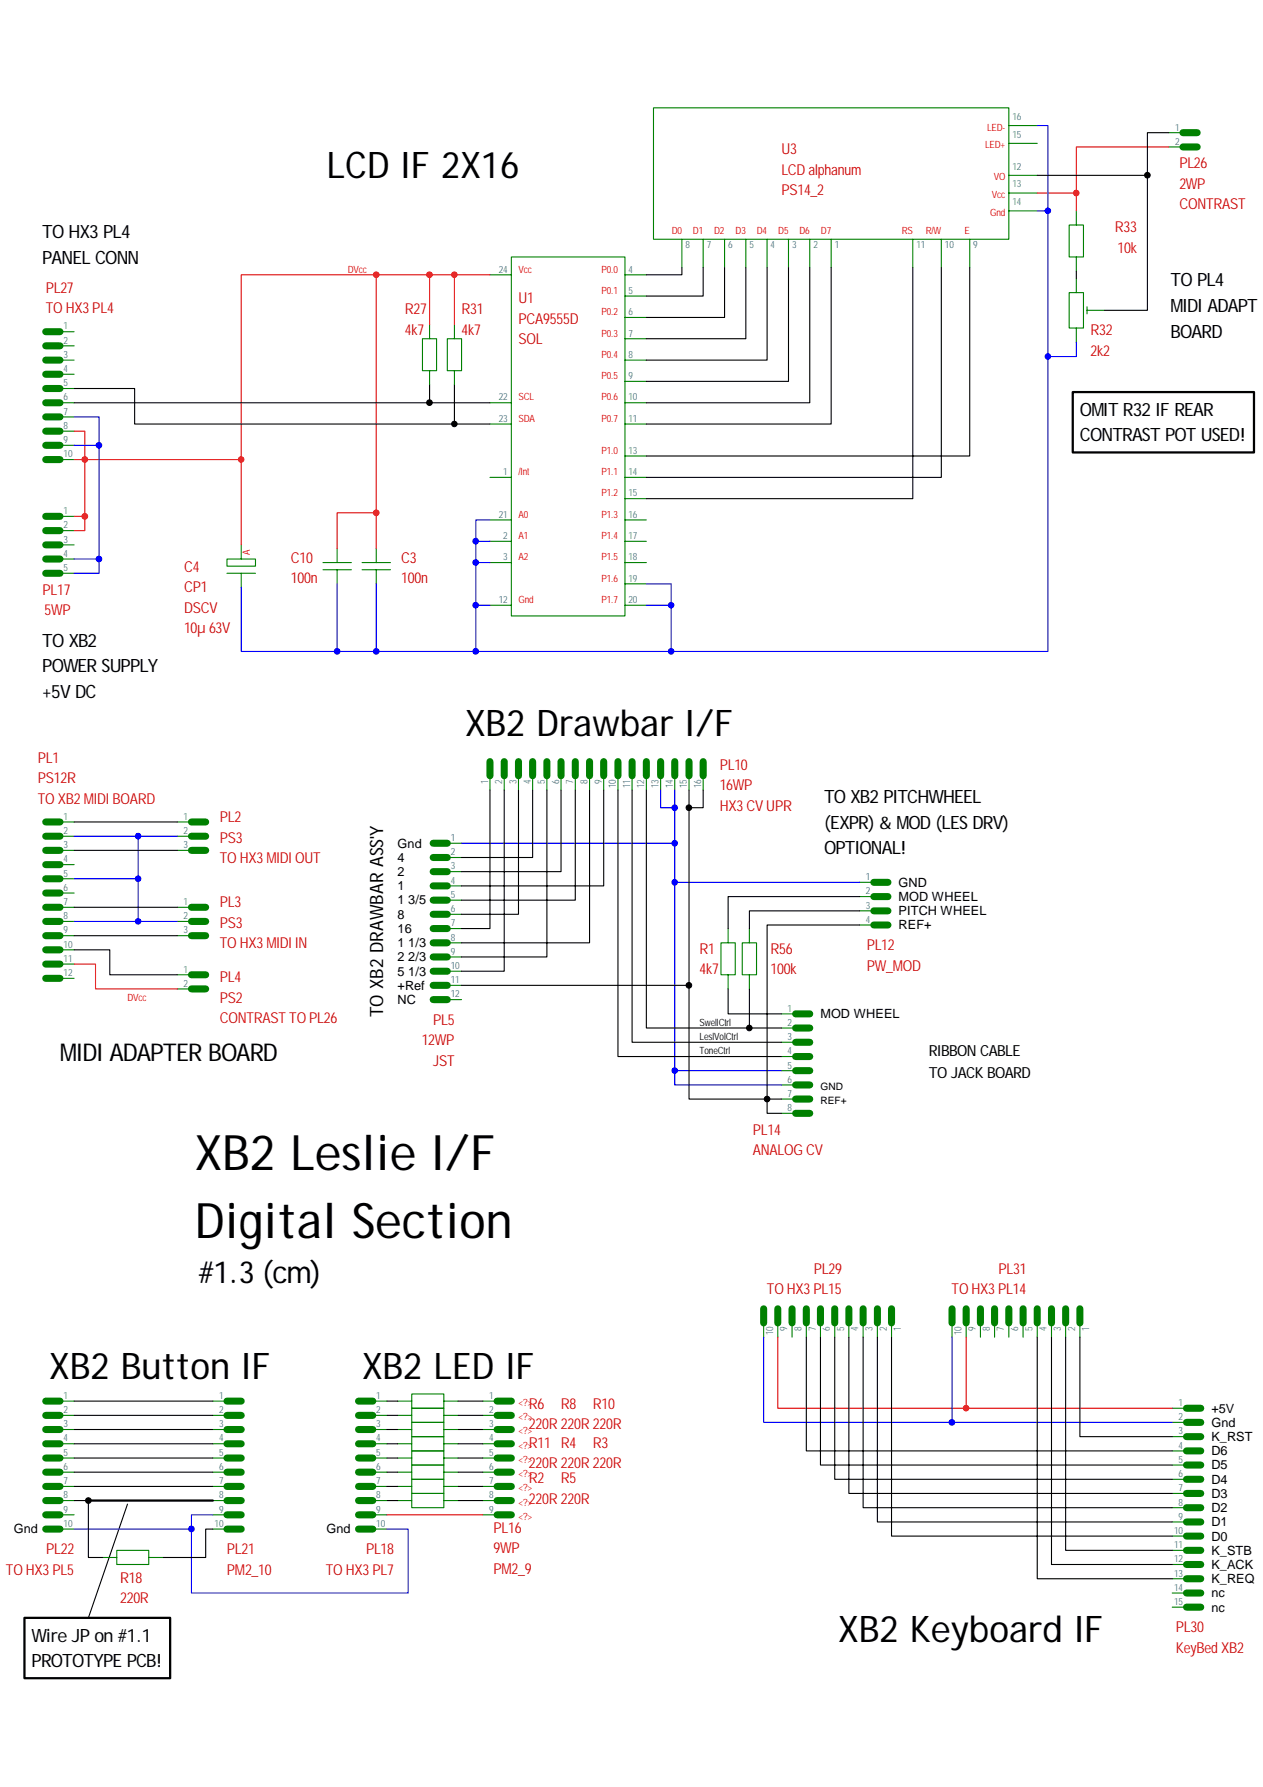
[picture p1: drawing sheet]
<svg xmlns="http://www.w3.org/2000/svg" width="210mm" height="297mm" viewBox="0 0 210 297" stroke-linecap="round" stroke-linejoin="round" font-family="sans-serif">
<g fill="none" stroke="#000" stroke-width=".18">
<path d="M172.4 29.1h18.3M194.2 22.1h-3.5v29.5h-7.1M113.3 44.5v1.2h-5.9M116.9 44.5v4.7h-9.5M120.4 44.5v8.3h-13M124 44.5v11.8h-16.6M127.5 44.5v15.4h-20.1M131 44.5v18.9h-23.6M134.6 44.5v22.5h-27.2M138.1 44.5v26h-30.7M151.7 44.5v38.4h-44.3M156.4 44.5v34.9h-49"/>
<path d="M161.2 44.5v31.3h-53.8M178.9 45.1v1.2M12.3 64.6h10.1v5.9h53.1M12.3 67h59.1M71.4 64v3h10M75.5 64v6.5h5.9M12.3 136.6h17.2M81.4 131.3v23h-4.7M83.8 131.3v30.1h-7.1M86.2 131.3v20.7h-9.5M88.5 131.3v11.2h-11.8M90.9 131.3v27.8h-14.2"/>
<path d="M93.2 131.3v13.6h-16.5M95.6 131.3v18.3h-18.9M98 131.3v25.4h-21.3M100.3 131.3v16h-23.6M102.7 131.3v44.3h27.2M105.1 131.3v41.9h24.8M107.4 131.3v39.6h17.1v-6.5M114.5 131.3v32.5h-37.8M116.9 131.3v3h-2.4M12.3 157.9h5.9v4.1h11.3M12.3 141.4h17.2M12.3 155.5h17.2"/>
<path d="M12.3 150.8h17.2M142.9 153.8h-15.4v28.9M142.9 149h-21.9v5.3M142.9 151.4h-18.4v2.9M114.5 163.8v18.9h13M121 164.4v4.1h8.9M124.5 170.9h5.4M127.5 182.7v2.4h2.4M127.5 182.7h2.4M12.3 232.9h23.1M12.3 235.3h23.1M12.3 237.6h23.1"/>
<path d="M12.3 240h23.1M64.3 232.9h1.8M64.3 235.3h1.8M64.3 237.6h1.8M64.3 240h1.8M76.1 232.9h4.1M76.1 235.3h4.1M76.1 237.6h4.1M76.1 240h4.1M134 222.3v18.9h60.8M136.4 222.3v21.2h58.4M138.7 222.3v23.6h56.1"/>
<path d="M141.1 222.3v25.9h53.7M143.4 222.3v28.3h51.4M145.8 222.3v30.7h49M148.2 222.3v33h46.6M172.4 222.3v40.1h22.4M174.8 222.3v37.8h20M177.1 222.3v35.4h17.7M179.5 222.3v16.5h15.3M12.3 249.4h2.4v9.5h2.4M12.3 242.4h23.1M12.3 244.7h23.1M12.3 247.1h23.1"/>
<path d="M21.2 250l-6.5 18.9M35.4 254.2h-1.2v4.7h-7.1M64.3 249.4h1.8M64.3 242.4h1.8M64.3 244.7h1.8M64.3 247.1h1.8M76.1 249.4h4.1M76.1 242.4h4.1M76.1 244.7h4.1M76.1 247.1h4.1"/>
</g>
<path d="M178.3 65.2h30.1v10h-30.1zM14.7 249.4h20.7M4.1 268.9h24.2v10.1h-24.2z" fill="none" stroke="#000" stroke-width=".37"/>
<g fill="none" stroke="#008000" stroke-width=".18">
<path d="M108.6 17.9h59.1v21.9h-59.1zM113.3 39.8v4.7M116.9 39.8v4.7M120.4 39.8v4.7M124 39.8v4.7M127.5 39.8v4.7M131 39.8v4.7M134.6 39.8v4.7M138.1 39.8v4.7M151.7 39.8v4.7M156.4 39.8v4.7M161.2 39.8v4.7"/>
<path d="M167.7 29.1h4.7M167.7 32.1h4.7M167.7 35.1h4.7M167.7 20.9h4.7M167.7 23.8h4.7M177.7 37.4h2.4v5.3h-2.4zM178.9 35.1v2.3M194.2 22.1h2.4M194.2 24.4h2.4M10 59.9h2.3M10 55.1h2.3M10 57.5h2.3"/>
<path d="M70.2 56.3h2.4v5.3h-2.4zM71.4 54v2.3M74.3 56.3h2.4v5.3h-2.4zM75.5 54v2.3M81.4 45.7h3.6M85 42.7h18.9v59.7h-18.9zM103.9 45.7h3.5M103.9 59.9h3.5M103.9 49.2h3.5M103.9 52.8h3.5M103.9 56.3h3.5M177.7 48.6h2.4v5.9h-2.4z"/>
<path d="M178.9 42.7v2.4M178.9 46.3v2.3M178.9 54.5v2.4M180.7 51.6h2.9M180.7 51v1.2M10 67h2.3M10 62.2h2.3M10 64.6h2.3M10 69.3h2.3M10 71.7h2.3M10 74h2.3M10 76.4h2.3"/>
<path d="M71.4 61.6v2.4M75.5 61.6v2.4M81.4 67h3.6M81.4 70.5h3.6M81.4 79.4h3.6M103.9 67h3.5M103.9 70.5h3.5M103.9 79.4h3.5M103.9 63.4h3.5M103.9 75.8h3.5M10 95.3h2.3M10 85.8h2.3"/>
<path d="M10 88.2h2.3M10 90.6h2.3M10 92.9h2.3M37.7 92.9h4.8v1.2h-4.8zM37.7 95.3h4.8M40.1 90.6v2.3M40.1 95.3v2.3M53.7 93.5h4.7M53.7 94.7h4.7M56 91.2v2.3M56 94.7v2.3M60.2 93.5h4.7"/>
<path d="M60.2 94.7h4.7M62.5 91.2v2.3M62.5 94.7v2.3M81.4 86.4h3.6M81.4 90h3.6M81.4 93.5h3.6M103.9 86.4h3.5M103.9 90h3.5M103.9 93.5h3.5M103.9 82.9h3.5M103.9 97h3.5M81.4 100.6h3.6"/>
<path d="M103.9 100.6h3.5M10 136.6h2.3M10 139h2.3M29.5 136.6h2.3M29.5 139h2.3M81.4 128.9v2.4M83.8 128.9v2.4M86.2 128.9v2.4M88.5 128.9v2.4M90.9 128.9v2.4M93.2 128.9v2.4M95.6 128.9v2.4"/>
<path d="M98 128.9v2.4M100.3 128.9v2.4M102.7 128.9v2.4M105.1 128.9v2.4M107.4 128.9v2.4M109.8 128.9v2.4M112.1 128.9v2.4M114.5 128.9v2.4M116.9 128.9v2.4M10 141.4h2.3M10 143.7h2.3M10 146.1h2.3"/>
<path d="M10 148.4h2.3M10 150.8h2.3M10 153.2h2.3M10 155.5h2.3M10 157.9h2.3M29.5 141.4h2.3M29.5 150.8h2.3M29.5 153.2h2.3M29.5 155.5h2.3M74.3 140.2h2.4M74.3 142.5h2.4M74.3 144.9h2.4"/>
<path d="M74.3 147.3h2.4M74.3 149.6h2.4M74.3 152h2.4M74.3 154.3h2.4M74.3 156.7h2.4M74.3 159.1h2.4M119.8 156.7h2.4v5.3h-2.4zM121 154.3v2.4M123.4 156.7h2.3v5.3h-2.3zM124.5 154.3v2.4M142.9 146.7h2.3M142.9 149h2.3"/>
<path d="M142.9 151.4h2.3M142.9 153.8h2.3M10 160.3h2.3M10 162.6h2.3M29.5 162h2.3M29.5 164.4h2.3M74.3 161.4h2.4M74.3 163.8h2.4M74.3 166.2h2.4M121 162v2.4M124.5 162v2.4M129.9 168.5h2.3"/>
<path d="M129.9 170.9h2.3M129.9 173.2h2.3M129.9 175.6h2.3M129.9 178h2.3M129.9 180.3h2.3M129.9 182.7h2.3M129.9 185.1h2.3M126.9 219.9v2.4M129.3 219.9v2.4M131.6 219.9v2.4M134 219.9v2.4M136.4 219.9v2.4"/>
<path d="M138.7 219.9v2.4M141.1 219.9v2.4M143.4 219.9v2.4M145.8 219.9v2.4M148.2 219.9v2.4M158.2 219.9v2.4M160.6 219.9v2.4M162.9 219.9v2.4M165.3 219.9v2.4M167.7 219.9v2.4M170 219.9v2.4M172.4 219.9v2.4"/>
<path d="M174.8 219.9v2.4M177.1 219.9v2.4M179.5 219.9v2.4M10 232.9h2.3M10 235.3h2.3M10 237.6h2.3M10 240h2.3M35.4 232.9h2.3M35.4 235.3h2.3M35.4 237.6h2.3M35.4 240h2.3M62 232.9h2.3"/>
<path d="M62 235.3h2.3M62 237.6h2.3M62 240h2.3M66.1 232.9h2.3M66.1 235.3h2.3M66.1 237.6h2.3M66.1 240h2.3M68.4 231.7h5.4v2.4h-5.4zM68.4 234.1h5.4v2.3h-5.4zM68.4 236.4h5.4v2.4h-5.4zM68.4 238.8h5.4v2.4h-5.4zM73.8 232.9h2.3"/>
<path d="M73.8 235.3h2.3M73.8 237.6h2.3M73.8 240h2.3M80.2 232.9h2.4M80.2 235.3h2.4M80.2 237.6h2.4M80.2 240h2.4M194.8 234.1h2.4M194.8 236.4h2.4M194.8 238.8h2.4M10 242.4h2.3M10 244.7h2.3"/>
<path d="M10 247.1h2.3M10 249.4h2.3M10 251.8h2.3M10 254.2h2.3M17.1 258.9h2.3M19.4 257.7h5.3v2.4h-5.3zM24.7 258.9h2.4M35.4 242.4h2.3M35.4 244.7h2.3M35.4 247.1h2.3M35.4 249.4h2.3M35.4 251.8h2.3"/>
<path d="M35.4 254.2h2.3M62 242.4h2.3M62 244.7h2.3M62 247.1h2.3M62 249.4h2.3M62 251.8h2.3M62 254.2h2.3M66.1 242.4h2.3M66.1 244.7h2.3M66.1 247.1h2.3M66.1 249.4h2.3M68.4 248.2h5.4v2.4h-5.4z"/>
<path d="M68.4 241.2h5.4v2.3h-5.4zM68.4 243.5h5.4v2.4h-5.4zM68.4 245.9h5.4v2.3h-5.4zM73.8 242.4h2.3M73.8 244.7h2.3M73.8 247.1h2.3M73.8 249.4h2.3M80.2 242.4h2.4M80.2 244.7h2.4M80.2 247.1h2.4M80.2 249.4h2.4M80.2 251.8h2.4"/>
<path d="M194.8 241.2h2.4M194.8 243.5h2.4M194.8 245.9h2.4M194.8 248.2h2.4M194.8 250.6h2.4M194.8 253h2.4M194.8 255.3h2.4M194.8 257.7h2.4M194.8 260.1h2.4M194.8 262.4h2.4M194.8 264.8h2.4M194.8 267.1h2.4"/>
</g>
<g fill="none" stroke="#008000" stroke-width="1.2">
<path d="M196.6 22.1h2.4M196.6 24.4h2.4M7.6 55.1h2.4M7.6 57.5h2.4M7.6 59.9h2.4M7.6 62.2h2.4M7.6 64.6h2.4M7.6 67h2.4M7.6 69.3h2.4M7.6 71.7h2.4M7.6 74h2.4M7.6 76.4h2.4"/>
<path d="M7.6 85.8h2.4M7.6 88.2h2.4M7.6 90.6h2.4M7.6 92.9h2.4M7.6 95.3h2.4M7.6 136.6h2.4M7.6 139h2.4M31.8 136.6h2.4M31.8 139h2.4M81.4 126.6v2.3M83.8 126.6v2.3M86.2 126.6v2.3"/>
<path d="M88.5 126.6v2.3M90.9 126.6v2.3M93.2 126.6v2.3M95.6 126.6v2.3M98 126.6v2.3M100.3 126.6v2.3M102.7 126.6v2.3M105.1 126.6v2.3M107.4 126.6v2.3M109.8 126.6v2.3M112.1 126.6v2.3M114.5 126.6v2.3"/>
<path d="M116.9 126.6v2.3M7.6 141.4h2.4M7.6 143.7h2.4M7.6 146.1h2.4M7.6 148.4h2.4M7.6 150.8h2.4M7.6 153.2h2.4M7.6 155.5h2.4M7.6 157.9h2.4M31.8 141.4h2.4M31.8 150.8h2.4M31.8 153.2h2.4"/>
<path d="M31.8 155.5h2.4M72 140.2h2.3M72 142.5h2.3M72 144.9h2.3M72 147.3h2.3M72 149.6h2.3M72 152h2.3M72 154.3h2.3M72 156.7h2.3M72 159.1h2.3M145.2 146.7h2.4M145.2 149h2.4"/>
<path d="M145.2 151.4h2.4M145.2 153.8h2.4M7.6 160.3h2.4M7.6 162.6h2.4M31.8 162h2.4M31.8 164.4h2.4M72 161.4h2.3M72 163.8h2.3M72 166.2h2.3M132.2 168.5h2.4M132.2 170.9h2.4M132.2 173.2h2.4"/>
<path d="M132.2 175.6h2.4M132.2 178h2.4M132.2 180.3h2.4M132.2 182.7h2.4M132.2 185.1h2.4M126.9 217.6v2.3M129.3 217.6v2.3M131.6 217.6v2.3M134 217.6v2.3M136.4 217.6v2.3M138.7 217.6v2.3M141.1 217.6v2.3"/>
<path d="M143.4 217.6v2.3M145.8 217.6v2.3M148.2 217.6v2.3M158.2 217.6v2.3M160.6 217.6v2.3M162.9 217.6v2.3M165.3 217.6v2.3M167.7 217.6v2.3M170 217.6v2.3M172.4 217.6v2.3M174.8 217.6v2.3M177.1 217.6v2.3"/>
<path d="M179.5 217.6v2.3M7.6 232.9h2.4M7.6 235.3h2.4M7.6 237.6h2.4M7.6 240h2.4M37.7 232.9h2.4M37.7 235.3h2.4M37.7 237.6h2.4M37.7 240h2.4M59.6 232.9h2.4M59.6 235.3h2.4M59.6 237.6h2.4"/>
<path d="M59.6 240h2.4M82.6 232.9h2.4M82.6 235.3h2.4M82.6 237.6h2.4M82.6 240h2.4M197.2 234.1h2.4M197.2 236.4h2.4M197.2 238.8h2.4M7.6 242.4h2.4M7.6 244.7h2.4M7.6 247.1h2.4M7.6 249.4h2.4"/>
<path d="M7.6 251.8h2.4M7.6 254.2h2.4M37.7 242.4h2.4M37.7 244.7h2.4M37.7 247.1h2.4M37.7 249.4h2.4M37.7 251.8h2.4M37.7 254.2h2.4M59.6 242.4h2.4M59.6 244.7h2.4M59.6 247.1h2.4M59.6 249.4h2.4"/>
<path d="M59.6 251.8h2.4M59.6 254.2h2.4M82.6 242.4h2.4M82.6 244.7h2.4M82.6 247.1h2.4M82.6 249.4h2.4M82.6 251.8h2.4M197.2 241.2h2.4M197.2 243.5h2.4M197.2 245.9h2.4M197.2 248.2h2.4M197.2 250.6h2.4"/>
<path d="M197.2 253h2.4M197.2 255.3h2.4M197.2 257.7h2.4M197.2 260.1h2.4M197.2 262.4h2.4M197.2 264.8h2.4M197.2 267.1h2.4"/>
</g>
<g fill="#f00" stroke="#f00" stroke-width=".17">
<circle cx="75.5" cy="45.7" r=".46"/>
<circle cx="71.4" cy="45.7" r=".46"/>
<circle cx="14.1" cy="76.4" r=".46"/>
<circle cx="62.5" cy="45.7" r=".46"/>
<circle cx="62.5" cy="85.2" r=".47"/>
<circle cx="40.1" cy="76.4" r=".46"/>
<circle cx="14.1" cy="85.8" r=".47"/>
<circle cx="178.9" cy="32.1" r=".46"/>
<circle cx="160.6" cy="234.1" r=".46"/>
</g>
<g fill="none" stroke="#f00" stroke-width=".18">
<path d="M172.4 32.1h6.5M194.2 24.4h-15.3v10.7M62.5 45.7h-22.4v44.9M62.5 45.7h8.9M62.5 45.7v45.5M75.5 45.7h-4.1v8.3M75.5 45.7v8.3M75.5 45.7h5.9M12.3 71.7h1.8v4.7h26M12.3 76.4h1.8v11.8h-1.8M12.3 85.8h1.8M62.5 85.2h-6.5v6"/>
<path d="M12.3 160.3h3.6v4.1h13.6M129.3 222.3v11.8h31.3v-11.8M160.6 234.1h34.2M64.3 251.8h15.9"/>
</g>
<g fill="#00f" stroke="#00f" stroke-width=".17">
<circle cx="79.1" cy="100.6" r=".46"/>
<circle cx="79.1" cy="93.5" r=".46"/>
<circle cx="79.1" cy="90" r=".47"/>
<circle cx="79.1" cy="108.3" r=".47"/>
<circle cx="174.1" cy="59.3" r=".46"/>
<circle cx="174.1" cy="35" r=".46"/>
<circle cx="62.5" cy="108.3" r=".47"/>
<circle cx="56" cy="108.3" r=".47"/>
<circle cx="111.5" cy="108.3" r=".46"/>
<circle cx="111.5" cy="100.6" r=".46"/>
<circle cx="112.1" cy="134.3" r=".46"/>
<circle cx="112.1" cy="140.2" r=".46"/>
<circle cx="112.1" cy="146.7" r=".46"/>
<circle cx="112.1" cy="178" r=".46"/>
<circle cx="16.4" cy="74" r=".47"/>
<circle cx="16.4" cy="92.9" r=".47"/>
<circle cx="158.2" cy="236.4" r=".47"/>
<circle cx="31.8" cy="254.1" r=".47"/>
<circle cx="22.9" cy="146.1" r=".46"/>
<circle cx="23" cy="153.1" r=".46"/>
<circle cx="22.9" cy="139" r=".46"/>
</g>
<g fill="none" stroke="#00f" stroke-width=".18">
<path d="M172.4 20.9h1.8v38.4M172.4 35.1h1.8M178.9 56.9v2.4h-4.7v49h-62.7M12.3 69.3h4.2v4.7M12.3 74h4.2M16.5 74v18.9h-4.2M16.5 92.9v2.4h-4.2M40.1 97.6v10.7h15.9M56 97v11.3M62.5 97v11.3h16.6M79.1 93.5v14.8M79.1 90h2.3"/>
<path d="M79.1 93.5h2.3M81.4 86.4h-2.3v7.1M107.4 97h4.1v11.3M56 108.3h6.5M79.1 100.6h2.3M79.1 108.3h32.4M107.4 100.6h4.1M12.3 139h10.7M29.5 139h-6.5v7.1M109.8 131.3v3h2.3v-3M112.1 134.3v12.4M12.3 146.1h10.7v7.1"/>
<path d="M12.3 153.2h17.2M76.7 140.2h35.4M112.1 146.7v31.3h17.8M112.1 146.7h30.8M112.1 178v2.3h17.8M126.9 222.3v14.1h31.3v-14.1M158.2 236.4h36.6M12.3 254.2h19.5M35.4 251.8h-3.6v13h36v-10.6h-3.5"/>
</g>
<g fill="#000" stroke="#000" stroke-width=".17">
<circle cx="190.7" cy="29.1" r=".47"/>
<circle cx="71.4" cy="66.9" r=".47"/>
<circle cx="75.5" cy="70.5" r=".46"/>
<circle cx="114.5" cy="134.3" r=".47"/>
<circle cx="114.5" cy="163.8" r=".47"/>
<circle cx="124.5" cy="170.9" r=".46"/>
<circle cx="127.5" cy="182.7" r=".47"/>
<circle cx="14.7" cy="249.4" r=".47"/>
</g>
<g font-size="8.1">
<text x="32.4" y="194.5">XB2 Leslie I/F</text>
<text x="32.4" y="205.8">Digital Section</text>
</g>
<g font-size="6.1">
<text x="54.3" y="29.6">LCD IF 2X16</text>
<text x="77.3" y="122.3">XB2 Drawbar I/F</text>
<text x="8.2" y="229.2">XB2 Button IF</text>
<text x="60.2" y="229.2">XB2 LED IF</text>
<text x="139.3" y="272.9">XB2 Keyboard IF</text>
</g>
<text font-size="5.1" x="33" y="213.3">#1.3 (cm)</text>
<text font-size="4.1" x="10" y="176.4">MIDI ADAPTER BOARD</text>
<g font-size="3">
<text x="7" y="39.6">TO HX3 PL4</text>
<text x="7" y="43.8">PANEL CONN</text>
<text x="194.5" y="47.6">TO PL4</text>
<text x="194.5" y="51.9">MIDI ADAPT</text>
<text x="194.5" y="56.1">BOARD</text>
<text x="179.5" y="69.1">OMIT R32 IF REAR</text>
<text x="179.5" y="73.4">CONTRAST POT USED!</text>
<text x="7" y="107.5">TO XB2</text>
<text x="7" y="111.7">POWER SUPPLY</text>
<text x="7" y="116">+5V DC</text>
<text x="136.9" y="133.5">TO XB2 PITCHWHEEL</text>
<text x="136.9" y="137.7">(EXPR) &amp; MOD (LES DRV)</text>
<text x="136.9" y="142">OPTIONAL!</text>
<text x="63.7" y="169.1" transform="rotate(-90 63.7 169.1)">TO XB2 DRAWBAR ASS'Y</text>
<text x="5.2" y="272.9">Wire JP on #1.1</text>
<text x="5.2" y="277.1">PROTOTYPE PCB!</text>
</g>
<g font-size="2.5" fill="#c00000">
<text x="129.9" y="25.7">U3</text>
<text x="129.9" y="29">LCD alphanum</text>
<text x="196" y="28">PL26</text>
<text x="129.9" y="32.4">PS14_2</text>
<text x="196" y="31.4">2WP</text>
<text x="196" y="34.8">CONTRAST</text>
<text x="185.3" y="38.6">R33</text>
<text x="185.7" y="42">10k</text>
<text x="7.6" y="48.7">PL27</text>
<text x="7.6" y="52.1">TO HX3 PL4</text>
<text x="67.3" y="52.2">R27</text>
<text x="76.7" y="52.2">R31</text>
<text x="86.2" y="50.4">U1</text>
<text x="86.2" y="53.8">PCA9555D</text>
<text x="67.3" y="55.6">4k7</text>
<text x="76.7" y="55.6">4k7</text>
<text x="86.2" y="57.3">SOL</text>
<text x="181.3" y="55.8">R32</text>
<text x="181.3" y="59.2">2k2</text>
<text x="30.6" y="95">C4</text>
<text x="48.3" y="93.6">C10</text>
<text x="66.7" y="93.6">C3</text>
<text x="7.1" y="98.9">PL17</text>
<text x="30.6" y="98.4">CP1</text>
<text x="30.6" y="101.9">DSCV</text>
<text x="48.3" y="97">100n</text>
<text x="66.7" y="97">100n</text>
<text x="7.4" y="102.3">5WP</text>
<text x="30.6" y="105.3">10µ 63V</text>
<text x="6.3" y="126.8">PL1</text>
<text x="6.3" y="130.2">PS12R</text>
<text x="119.6" y="128">PL10</text>
<text x="119.6" y="131.4">16WP</text>
<text x="6.3" y="133.6">TO XB2 MIDI BOARD</text>
<text x="36.5" y="136.7">PL2</text>
<text x="119.6" y="134.8">HX3 CV UPR</text>
<text x="36.5" y="140.1">PS3</text>
<text x="36.5" y="143.5">TO HX3 MIDI OUT</text>
<text x="36.5" y="150.8">PL3</text>
<text x="36.5" y="154.2">PS3</text>
<text x="36.5" y="157.6">TO HX3 MIDI IN</text>
<text x="116.3" y="158.5">R1</text>
<text x="116.3" y="161.9">4k7</text>
<text x="128.1" y="158.5">R56</text>
<text x="128.1" y="161.9">100k</text>
<text x="144" y="157.9">PL12</text>
<text x="144" y="161.3">PW_MOD</text>
<text x="36.5" y="163.2">PL4</text>
<text x="36.5" y="166.6">PS2</text>
<text x="36.5" y="170.1">CONTRAST TO PL26</text>
<text x="70.1" y="173.7">12WP</text>
<text x="72" y="170.3">PL5</text>
<text x="72" y="177.1">JST</text>
<text x="125.1" y="188.6">PL14</text>
<text x="125.1" y="192">ANALOG CV</text>
<text x="127.5" y="215.1">TO HX3 PL15</text>
<text x="135.3" y="211.7">PL29</text>
<text x="158.2" y="215.1">TO HX3 PL14</text>
<text x="166" y="211.7">PL31</text>
<text x="87.9" y="234.1">R6</text>
<text x="87.9" y="237.6">220R 220R 220R</text>
<text x="93.2" y="234.1">R8</text>
<text x="98.5" y="234.1">R10</text>
<text x="87.9" y="240.6">R11 R4</text>
<text x="87.9" y="244.1">220R 220R 220R</text>
<text x="98.5" y="240.6">R3</text>
<text x="87.9" y="246.5">R2</text>
<text x="87.9" y="249.9">220R 220R</text>
<text x="93.2" y="246.5">R5</text>
<text x="82" y="254.8">PL16</text>
<text x="1" y="261.7">TO HX3 PL5</text>
<text x="7.7" y="258.3">PL22</text>
<text x="20" y="263.1">R18</text>
<text x="37.7" y="258.3">PL21</text>
<text x="37.7" y="261.7">PM2_10</text>
<text x="54.1" y="261.7">TO HX3 PL7</text>
<text x="60.8" y="258.3">PL18</text>
<text x="82" y="258.2">9WP</text>
<text x="82" y="261.6">PM2_9</text>
<text x="20" y="266.5">220R</text>
<text x="195.4" y="271.3">PL30</text>
<text x="195.4" y="274.7">KeyBed XB2</text>
</g>
<g font-size="2.5">
<text x="154.4" y="175.6">RIBBON CABLE</text>
<text x="154.4" y="179.1">TO JACK BOARD</text>
</g>
<g font-size="2.1">
<text x="66.1" y="140.9">Gnd</text>
<text x="66.1" y="143.3">4</text>
<text x="66.1" y="145.6">2</text>
<text x="66.1" y="148">1</text>
<text x="149.4" y="149.8">MOD WHEEL</text>
<text x="149.4" y="147.4">GND</text>
<text x="66.1" y="150.3">1 3/5</text>
<text x="66.1" y="152.7">8</text>
<text x="66.1" y="155.1">16</text>
<text x="149.4" y="152.1">PITCH WHEEL</text>
<text x="149.4" y="154.5">REF+</text>
<text x="66.1" y="157.4">1 1/3</text>
<text x="66.1" y="159.8">2 2/3</text>
<text x="66.1" y="162.2">5 1/3</text>
<text x="66.1" y="164.5">+Ref</text>
<text x="66.1" y="166.9">NC</text>
<text x="136.4" y="169.2">MOD WHEEL</text>
<text x="201.3" y="234.8">+5V</text>
<text x="201.3" y="237.2">Gnd</text>
<text x="201.3" y="239.5">K_RST</text>
<text x="201.3" y="241.9">D6</text>
<text x="201.3" y="244.3">D5</text>
<text x="201.3" y="246.6">D4</text>
<text x="201.3" y="249">D3</text>
<text x="201.3" y="251.3">D2</text>
<text x="2.3" y="254.9">Gnd</text>
<text x="54.3" y="254.9">Gnd</text>
<text x="201.3" y="253.7">D1</text>
<text x="201.3" y="256.1">D0</text>
<text x="201.3" y="258.4">K_STB</text>
<text x="201.3" y="260.8">K_ACK</text>
<text x="201.3" y="263.1">K_REQ</text>
<text x="201.3" y="265.5">nc</text>
<text x="201.3" y="267.9">nc</text>
</g>
<g font-size="1.7" fill="#f00">
<text x="164" y="21.7">LED-</text>
<text x="163.7" y="24.6">LED+</text>
<text x="165.1" y="30">VO</text>
<text x="164.6" y="35.9">Gnd</text>
<text x="164.8" y="32.9">Vcc</text>
<text x="111.6" y="38.8">D0</text>
<text x="115.2" y="38.8">D1</text>
<text x="118.7" y="38.8">D2</text>
<text x="122.3" y="38.8">D3</text>
<text x="125.8" y="38.8">D4</text>
<text x="129.3" y="38.8">D5</text>
<text x="132.9" y="38.8">D6</text>
<text x="136.4" y="38.8">D7</text>
<text x="149.9" y="38.8">RS</text>
<text x="153.8" y="38.8">R/W</text>
<text x="160.3" y="38.8">E</text>
<text x="57.8" y="45.3">DVcc</text>
<text x="86.2" y="45.3">Vcc</text>
<text x="99.9" y="45.3">P0.0</text>
<text x="99.9" y="48.9">P0.1</text>
<text x="99.9" y="52.4">P0.2</text>
<text x="99.9" y="59.5">P0.4</text>
<text x="99.9" y="55.9">P0.3</text>
<text x="99.9" y="63">P0.5</text>
<text x="86.2" y="66.6">SCL</text>
<text x="86.2" y="70.1">SDA</text>
<text x="99.9" y="66.6">P0.6</text>
<text x="99.9" y="70.1">P0.7</text>
<text x="99.9" y="75.4">P1.0</text>
<text x="86.2" y="79">/Int</text>
<text x="99.9" y="79">P1.1</text>
<text x="99.9" y="82.5">P1.2</text>
<text x="86.2" y="86.1">A0</text>
<text x="86.2" y="89.6">A1</text>
<text x="99.9" y="86.1">P1.3</text>
<text x="99.9" y="89.6">P1.4</text>
<text x="41.5" y="92.3" transform="rotate(-90 41.5 92.3)">A</text>
<text x="86.2" y="93.2">A2</text>
<text x="99.9" y="93.2">P1.5</text>
<text x="86.2" y="100.2">Gnd</text>
<text x="99.9" y="96.7">P1.6</text>
<text x="99.9" y="100.2">P1.7</text>
<text x="21.2" y="166.4">DVcc</text>
<text x="86.2" y="233.7">&lt;?&gt;</text>
<text x="86.2" y="236.1">&lt;?&gt;</text>
<text x="86.2" y="238.4">&lt;?&gt;</text>
<text x="86.2" y="240.8">&lt;?&gt;</text>
<text x="86.2" y="243.2">&lt;?&gt;</text>
<text x="86.2" y="245.5">&lt;?&gt;</text>
<text x="86.2" y="247.9">&lt;?&gt;</text>
<text x="86.2" y="250.3">&lt;?&gt;</text>
<text x="86.2" y="252.6">&lt;?&gt;</text>
</g>
<g font-size="1.7" fill="#408080">
<text x="168.3" y="22.9">15</text>
<text x="168.3" y="19.9">16</text>
<text x="195.3" y="21.7">1</text>
<text x="168.3" y="28.2">12</text>
<text x="195.3" y="24">2</text>
<text x="168.3" y="34.1">14</text>
<text x="168.3" y="31.1">13</text>
<text x="113.9" y="41.2">8</text>
<text x="117.5" y="41.2">7</text>
<text x="121" y="41.2">6</text>
<text x="124.5" y="41.2">5</text>
<text x="128.1" y="41.2">4</text>
<text x="131.6" y="41.2">3</text>
<text x="135.2" y="41.2">2</text>
<text x="138.7" y="41.2">1</text>
<text x="152.3" y="41.2">11</text>
<text x="157" y="41.2">10</text>
<text x="161.8" y="41.2">9</text>
<text x="82.9" y="45.3">24</text>
<text x="104.5" y="45.3">4</text>
<text x="104.5" y="48.9">5</text>
<text x="104.5" y="52.4">6</text>
<text x="10.6" y="54.8">1</text>
<text x="10.6" y="57.1">2</text>
<text x="10.6" y="59.5">3</text>
<text x="104.5" y="59.5">8</text>
<text x="104.5" y="55.9">7</text>
<text x="10.6" y="61.8">4</text>
<text x="10.6" y="64.2">5</text>
<text x="104.5" y="63">9</text>
<text x="10.6" y="66.6">6</text>
<text x="10.6" y="68.9">7</text>
<text x="10.6" y="71.3">8</text>
<text x="82.9" y="66.6">22</text>
<text x="82.9" y="70.1">23</text>
<text x="104.5" y="66.6">10</text>
<text x="104.5" y="70.1">11</text>
<text x="10.6" y="73.7">9</text>
<text x="10.6" y="76">10</text>
<text x="104.5" y="75.4">13</text>
<text x="83.7" y="79">1</text>
<text x="104.5" y="79">14</text>
<text x="104.5" y="82.5">15</text>
<text x="10.6" y="85.5">1</text>
<text x="10.6" y="87.8">2</text>
<text x="82.9" y="86.1">21</text>
<text x="83.7" y="89.6">2</text>
<text x="104.5" y="86.1">16</text>
<text x="104.5" y="89.6">17</text>
<text x="10.6" y="90.2">3</text>
<text x="10.6" y="92.6">4</text>
<text x="10.6" y="94.9">5</text>
<text x="83.7" y="93.2">3</text>
<text x="104.5" y="93.2">18</text>
<text x="82.9" y="100.2">12</text>
<text x="104.5" y="96.7">19</text>
<text x="104.5" y="100.2">20</text>
<text x="81.1" y="130.3" transform="rotate(-90 81.1 130.3)">1</text>
<text x="83.5" y="130.3" transform="rotate(-90 83.5 130.3)">2</text>
<text x="85.8" y="130.3" transform="rotate(-90 85.8 130.3)">3</text>
<text x="88.2" y="130.3" transform="rotate(-90 88.2 130.3)">4</text>
<text x="90.6" y="130.3" transform="rotate(-90 90.6 130.3)">5</text>
<text x="92.9" y="130.3" transform="rotate(-90 92.9 130.3)">6</text>
<text x="95.3" y="130.3" transform="rotate(-90 95.3 130.3)">7</text>
<text x="97.6" y="130.3" transform="rotate(-90 97.6 130.3)">8</text>
<text x="100" y="130.3" transform="rotate(-90 100 130.3)">9</text>
<text x="102.4" y="131" transform="rotate(-90 102.4 131)">10</text>
<text x="104.7" y="131" transform="rotate(-90 104.7 131)">11</text>
<text x="107.1" y="131" transform="rotate(-90 107.1 131)">12</text>
<text x="109.5" y="131" transform="rotate(-90 109.5 131)">13</text>
<text x="111.8" y="131" transform="rotate(-90 111.8 131)">14</text>
<text x="114.2" y="131" transform="rotate(-90 114.2 131)">15</text>
<text x="116.5" y="131" transform="rotate(-90 116.5 131)">16</text>
<text x="10.6" y="136.3">1</text>
<text x="30.5" y="136.3">1</text>
<text x="10.6" y="138.6">2</text>
<text x="10.6" y="141">3</text>
<text x="10.6" y="143.3">4</text>
<text x="30.5" y="138.6">2</text>
<text x="30.5" y="141">3</text>
<text x="74.9" y="139.8">1</text>
<text x="74.9" y="142.2">2</text>
<text x="10.6" y="145.7">5</text>
<text x="10.6" y="148.1">6</text>
<text x="74.9" y="144.5">3</text>
<text x="74.9" y="146.9">4</text>
<text x="74.9" y="149.3">5</text>
<text x="143.9" y="146.3">1</text>
<text x="143.9" y="148.7">2</text>
<text x="10.6" y="150.4">7</text>
<text x="10.6" y="152.8">8</text>
<text x="10.6" y="155.2">9</text>
<text x="30.5" y="150.4">1</text>
<text x="30.5" y="152.8">2</text>
<text x="30.5" y="155.2">3</text>
<text x="74.9" y="151.6">6</text>
<text x="74.9" y="154">7</text>
<text x="143.9" y="151">3</text>
<text x="143.9" y="153.4">4</text>
<text x="10.6" y="157.5">10</text>
<text x="10.6" y="159.9">11</text>
<text x="30.5" y="161.7">1</text>
<text x="74.9" y="156.3">8</text>
<text x="74.9" y="158.7">9</text>
<text x="74.9" y="161.1">10</text>
<text x="10.6" y="162.2">12</text>
<text x="30.5" y="164">2</text>
<text x="74.9" y="163.4">11</text>
<text x="74.9" y="165.8">12</text>
<text x="130.9" y="168.1">1</text>
<text x="130.9" y="170.5">2</text>
<text x="130.9" y="172.9">3</text>
<text x="130.9" y="175.2">4</text>
<text x="130.9" y="177.6">5</text>
<text x="130.9" y="180">6</text>
<text x="130.9" y="182.3">7</text>
<text x="130.9" y="184.7">8</text>
<text x="128.5" y="222" transform="rotate(-90 128.5 222)">10</text>
<text x="130.8" y="221.2" transform="rotate(-90 130.8 221.2)">9</text>
<text x="133.2" y="221.2" transform="rotate(-90 133.2 221.2)">8</text>
<text x="135.6" y="221.2" transform="rotate(-90 135.6 221.2)">7</text>
<text x="137.9" y="221.2" transform="rotate(-90 137.9 221.2)">6</text>
<text x="140.3" y="221.2" transform="rotate(-90 140.3 221.2)">5</text>
<text x="142.6" y="221.2" transform="rotate(-90 142.6 221.2)">4</text>
<text x="145" y="221.2" transform="rotate(-90 145 221.2)">3</text>
<text x="147.4" y="221.2" transform="rotate(-90 147.4 221.2)">2</text>
<text x="149.7" y="221.2" transform="rotate(-90 149.7 221.2)">1</text>
<text x="159.8" y="222" transform="rotate(-90 159.8 222)">10</text>
<text x="162.1" y="221.2" transform="rotate(-90 162.1 221.2)">9</text>
<text x="164.5" y="221.2" transform="rotate(-90 164.5 221.2)">8</text>
<text x="166.9" y="221.2" transform="rotate(-90 166.9 221.2)">7</text>
<text x="169.2" y="221.2" transform="rotate(-90 169.2 221.2)">6</text>
<text x="171.6" y="221.2" transform="rotate(-90 171.6 221.2)">5</text>
<text x="173.9" y="221.2" transform="rotate(-90 173.9 221.2)">4</text>
<text x="176.3" y="221.2" transform="rotate(-90 176.3 221.2)">3</text>
<text x="178.7" y="221.2" transform="rotate(-90 178.7 221.2)">2</text>
<text x="181" y="221.2" transform="rotate(-90 181 221.2)">1</text>
<text x="10.6" y="232.5">1</text>
<text x="36.4" y="232.5">1</text>
<text x="62.5" y="232.5">1</text>
<text x="81.3" y="232.5">1</text>
<text x="195.9" y="233.7">1</text>
<text x="10.6" y="234.9">2</text>
<text x="10.6" y="237.3">3</text>
<text x="10.6" y="239.6">4</text>
<text x="36.4" y="234.9">2</text>
<text x="36.4" y="237.3">3</text>
<text x="36.4" y="239.6">4</text>
<text x="62.5" y="234.9">2</text>
<text x="62.5" y="237.3">3</text>
<text x="62.5" y="239.6">4</text>
<text x="81.3" y="234.9">2</text>
<text x="81.3" y="237.3">3</text>
<text x="81.3" y="239.6">4</text>
<text x="195.9" y="236.1">2</text>
<text x="195.9" y="238.4">3</text>
<text x="10.6" y="242">5</text>
<text x="10.6" y="244.3">6</text>
<text x="36.4" y="242">5</text>
<text x="36.4" y="244.3">6</text>
<text x="62.5" y="242">5</text>
<text x="62.5" y="244.3">6</text>
<text x="81.3" y="242">5</text>
<text x="81.3" y="244.3">6</text>
<text x="195.9" y="240.8">4</text>
<text x="195.9" y="243.2">5</text>
<text x="195.9" y="245.5">6</text>
<text x="10.6" y="246.7">7</text>
<text x="10.6" y="249.1">8</text>
<text x="10.6" y="251.4">9</text>
<text x="36.4" y="246.7">7</text>
<text x="36.4" y="249.1">8</text>
<text x="36.4" y="251.4">9</text>
<text x="62.5" y="246.7">7</text>
<text x="62.5" y="249.1">8</text>
<text x="62.5" y="251.4">9</text>
<text x="81.3" y="246.7">7</text>
<text x="81.3" y="249.1">8</text>
<text x="81.3" y="251.4">9</text>
<text x="195.9" y="247.9">7</text>
<text x="195.9" y="250.3">8</text>
<text x="10.6" y="253.8">10</text>
<text x="35.7" y="253.8">10</text>
<text x="62.5" y="253.8">10</text>
<text x="195.1" y="255">10</text>
<text x="195.1" y="257.3">11</text>
<text x="195.9" y="252.6">9</text>
<text x="195.1" y="259.7">12</text>
<text x="195.1" y="262.1">13</text>
<text x="195.1" y="264.4">14</text>
<text x="195.1" y="266.8">15</text>
</g>
<g font-size="1.7">
<text x="116.3" y="170.5">SwellCtrl</text>
<text x="116.3" y="172.9">LeslVolCtrl</text>
<text x="116.3" y="175.2">ToneCtrl</text>
<text x="136.4" y="183.5">REF+</text>
<text x="136.4" y="181.1">GND</text>
</g>
</svg>
